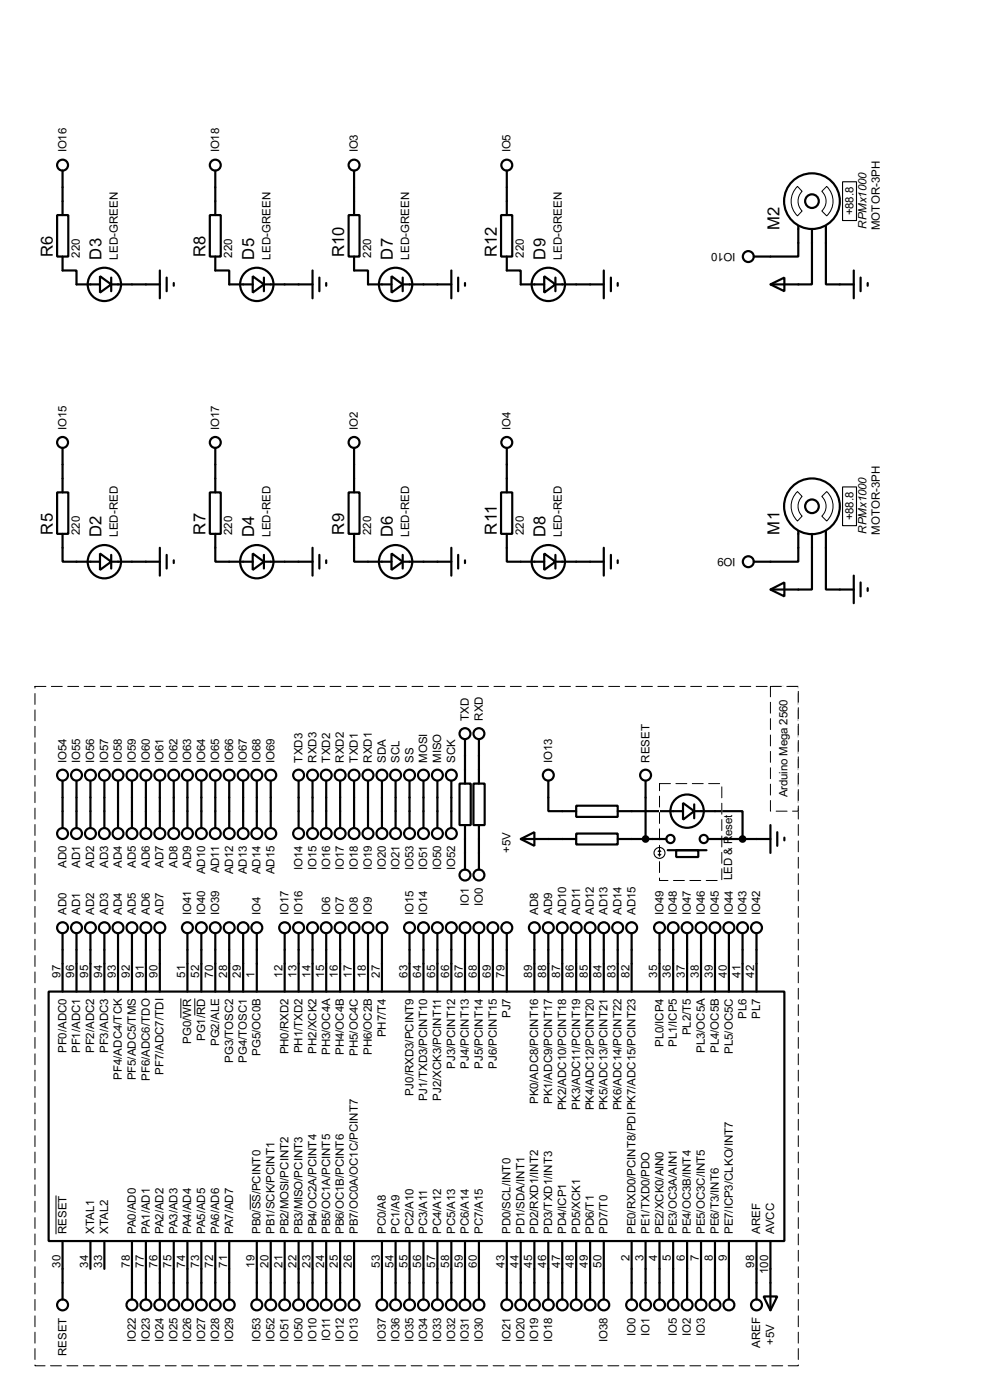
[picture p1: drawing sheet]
<svg xmlns="http://www.w3.org/2000/svg" width="180mm" height="256mm" viewBox="0 0 180 256" stroke-linecap="round" stroke-linejoin="round" font-family="sans-serif">
<g fill="none" stroke="#000" stroke-width=".4">
<path d="M10.5 39.4h2v7.6h-2zM11.5 31.3v8.1M38.4 39.4h2v7.6h-2zM39.4 31.3v8.1M63.8 39.4h2v7.6h-2zM64.8 31.3v8.1M91.7 39.4h2.1v7.6h-2.1zM92.8 31.3v8.1M11.5 47v2.6h2.5v2.5h4.3M18.3 50.6l2.1 1.5-2.1 1.5zM20.4 52.1h8.9M20.4 50.9v2.5"/>
<path d="M29.3 49.6v5.1M30.5 50.9v2.5M31.8 51.9v.5M39.4 47v2.6h2.6v2.5h4.3M46.3 50.6l2 1.5-2 1.5zM48.3 52.1h8.9M48.3 50.9v2.5M57.2 49.6v5.1M58.5 50.9v2.5M59.7 51.9v.5M64.8 47v2.6h2.6v2.5h4.3M71.7 50.6l2 1.5-2 1.5z"/>
<path d="M73.7 52.1h8.9M73.7 50.9v2.5M82.6 49.6v5.1M83.9 50.9v2.5M85.1 51.9v.5M92.8 47v2.6h2.5v2.5h4.3M99.6 50.6l2.1 1.5-2.1 1.5zM101.7 52.1h8.8M101.7 50.9v2.5M110.5 49.6v5.1M111.8 50.9v2.5M113.1 51.9v.5"/>
<path d="M141 52.1l2.6-1.2v2.5zM146.1 41.5v5.5h-8.1M148.6 42v10.1h-7.6M151.2 41.5v10.6h5.1M156.3 49.6v5.1M157.5 50.9v2.5M158.8 51.9v.5M10.5 90.2h2v7.6h-2zM11.5 97.8v5.1h6.8M11.5 82.1v8.1M38.4 90.2h2v7.6h-2zM39.4 97.8v5.1h6.9"/>
<path d="M39.4 82.1v8.1M63.8 90.2h2v7.6h-2zM64.8 97.8v5.1h6.9M64.8 82.1v8.1M91.7 90.2h2.1v7.6h-2.1zM92.8 97.8v5.1h6.8M92.8 82.1v8.1M146.1 97.3v5.6h-8.1M148.6 97.8v10.2h-7.6M151.2 97.3v10.7h5.1M18.3 101.4l2.1 1.5-2.1 1.5zM20.4 102.9h8.9"/>
<path d="M20.4 101.7v2.5M29.3 100.4v5.1M30.5 101.7v2.5M31.8 102.7v.5M46.3 101.4l2 1.5-2 1.5zM48.3 102.9h8.9M48.3 101.7v2.5M57.2 100.4v5.1M58.5 101.7v2.5M59.7 102.7v.5M71.7 101.4l2 1.5-2 1.5zM73.7 102.9h8.9"/>
<path d="M73.7 101.7v2.5M82.6 100.4v5.1M83.9 101.7v2.5M85.1 102.7v.5M99.6 101.4l2.1 1.5-2.1 1.5zM101.7 102.9h8.8M101.7 101.7v2.5M110.5 100.4v5.1M111.8 101.7v2.5M113.1 102.7v.5M141 108l2.6-1.3v2.6zM156.3 105.5v5"/>
<path d="M157.5 106.7v2.6M158.8 107.8v.5M85.1 135.4v8.2M87.7 135.4v8.2M11.5 143.1v8.6M14 143.1v8.6M16.6 143.1v8.6M19.1 143.1v8.6M21.6 143.1v8.6M24.2 143.1v8.6M26.7 143.1v8.6M29.3 143.1v8.6"/>
<path d="M31.8 143.1v8.6M34.3 143.1v8.6M36.9 143.1v8.6M39.4 143.1v8.6M42 143.1v8.6M44.5 143.1v8.6M47 143.1v8.6M49.6 143.1v8.6M54.7 143.1v8.6M57.2 143.1v8.6M59.7 143.1v8.6M62.3 143.1v8.6"/>
<path d="M64.8 143.1v8.6M67.4 143.1v8.6M69.9 143.1v8.6M72.4 143.1v8.6M75 143.1v8.6M77.5 143.1v8.6M80.1 143.1v8.6M82.6 143.1v8.6M84.1 143.6h2.1v7.6h-2.1zM85.1 151.2v8.1M86.7 143.6h2v7.6h-2zM87.7 151.2v8.1"/>
<path d="M95.3 153.7l2.5-1.2v2.5zM95.3 153.7h10.2M100.4 143.1v5.5h5.1M105.5 152.7h7.6v2h-7.6zM105.5 147.6h7.6v2.1h-7.6zM113.1 153.7h8.9M113.1 148.6h11.9M118.2 143.1v10.6M122.2 155.8h7.1M123.8 155.8h4v1.2h-4zM125 147.1l2.1 1.5-2.1 1.6zM127.1 148.6h8.8v5.1"/>
<path d="M127.1 147.4v2.5M129.6 153.7h11.4M141 151.2v5.1M142.3 152.5v2.5M143.6 153.5v.5M11.5 171v10.7M14 171v10.7M16.6 171v10.7M19.1 171v10.7M21.6 171v10.7M24.2 171v10.7M26.7 171v10.7"/>
<path d="M29.3 171v10.7M34.3 171v10.7M36.9 171v10.7M39.4 171v10.7M42 171v10.7M44.5 171v10.7M47 171v10.7M52.1 171v10.7M54.7 171v10.7M57.2 171v10.7M59.7 171v10.7M62.3 171v10.7"/>
<path d="M64.8 171v10.7M67.4 171v10.7M69.9 171v10.7M75 171v10.7M77.5 171v10.7M80.1 171v10.7M82.6 171v10.7M85.1 171v10.7M87.7 171v10.7M90.2 171v10.7M92.8 171v10.7M97.8 171v10.7"/>
<path d="M100.4 171v10.7M102.9 171v10.7M105.5 171v10.7M108 171v10.7M110.5 171v10.7M113.1 171v10.7M115.6 171v10.7M120.7 171v10.7M123.2 171v10.7M125.8 171v10.7M128.3 171v10.7M130.9 171v10.7"/>
<path d="M133.4 171v10.7M135.9 171v10.7M138.5 171v10.7M8.9 181.7h134.7v45.7h-134.7zM11.5 227.4v10.7M16.6 227.4v5.1M19.1 227.4v5.1M24.2 227.4v10.7M26.7 227.4v10.7M29.3 227.4v10.7M31.8 227.4v10.7M34.3 227.4v10.7"/>
<path d="M36.9 227.4v10.7M39.4 227.4v10.7M42 227.4v10.7M47 227.4v10.7M49.6 227.4v10.7M52.1 227.4v10.7M54.7 227.4v10.7M57.2 227.4v10.7M59.7 227.4v10.7M62.3 227.4v10.7M64.8 227.4v10.7M69.9 227.4v10.7"/>
<path d="M72.4 227.4v10.7M75 227.4v10.7M77.5 227.4v10.7M80.1 227.4v10.7M82.6 227.4v10.7M85.1 227.4v10.7M87.7 227.4v10.7M92.8 227.4v10.7M95.3 227.4v10.7M97.8 227.4v10.7M100.4 227.4v10.7M102.9 227.4v10.7"/>
<path d="M105.5 227.4v10.7M108 227.4v10.7M110.5 227.4v10.7M115.6 227.4v10.7M118.2 227.4v10.7M120.7 227.4v10.7M123.2 227.4v10.7M125.8 227.4v10.7M128.3 227.4v10.7M130.9 227.4v10.7M133.4 227.4v10.7M138.5 227.4v10.7"/>
<path d="M139.8 237.5h2.5l-1.3 2.6zM141 227.4v12.7"/>
<circle cx="11.4" cy="30.3" r="1"/>
<circle cx="39.4" cy="30.3" r="1"/>
<circle cx="64.8" cy="30.3" r="1"/>
<circle cx="92.7" cy="30.3" r="1"/>
<circle cx="148.6" cy="36.9" r="5.1"/>
<circle cx="148.6" cy="36.9" r="1.25"/>
<circle cx="19.1" cy="52.1" r="3.1"/>
<circle cx="47" cy="52.1" r="3.1"/>
<circle cx="72.4" cy="52.1" r="3.1"/>
<circle cx="100.3" cy="52.1" r="3.1"/>
<circle cx="136.9" cy="47" r="1"/>
<circle cx="11.4" cy="81.1" r="1"/>
<circle cx="39.4" cy="81.1" r="1"/>
<circle cx="64.8" cy="81.1" r="1"/>
<circle cx="92.7" cy="81.1" r="1"/>
<circle cx="148.6" cy="92.8" r="5.1"/>
<circle cx="148.6" cy="92.8" r="1.25"/>
<circle cx="19.1" cy="102.9" r="3.1"/>
<circle cx="47" cy="102.9" r="3.1"/>
<circle cx="72.4" cy="102.9" r="3.1"/>
<circle cx="100.3" cy="102.9" r="3.1"/>
<circle cx="136.9" cy="102.9" r="1"/>
<circle cx="85.1" cy="134.4" r="1"/>
<circle cx="87.6" cy="134.4" r="1"/>
<circle cx="11.4" cy="142" r="1"/>
<circle cx="11.4" cy="152.7" r="1"/>
<circle cx="14" cy="142" r="1"/>
<circle cx="14" cy="152.7" r="1"/>
<circle cx="16.5" cy="142" r="1"/>
<circle cx="16.5" cy="152.7" r="1"/>
<circle cx="19.1" cy="142" r="1"/>
<circle cx="19.1" cy="152.7" r="1"/>
<circle cx="21.6" cy="142" r="1"/>
<circle cx="21.6" cy="152.7" r="1"/>
<circle cx="24.1" cy="142" r="1"/>
<circle cx="24.1" cy="152.7" r="1"/>
<circle cx="26.7" cy="142" r="1"/>
<circle cx="26.7" cy="152.7" r="1"/>
<circle cx="29.2" cy="142" r="1"/>
<circle cx="29.2" cy="152.7" r="1"/>
<circle cx="31.8" cy="142" r="1"/>
<circle cx="31.8" cy="152.7" r="1"/>
<circle cx="34.3" cy="142" r="1"/>
<circle cx="34.3" cy="152.7" r="1"/>
<circle cx="36.8" cy="142" r="1"/>
<circle cx="36.8" cy="152.7" r="1"/>
<circle cx="39.4" cy="142" r="1"/>
<circle cx="39.4" cy="152.7" r="1"/>
<circle cx="41.9" cy="142" r="1"/>
<circle cx="41.9" cy="152.7" r="1"/>
<circle cx="44.5" cy="142" r="1"/>
<circle cx="44.5" cy="152.7" r="1"/>
<circle cx="47" cy="152.7" r="1"/>
<circle cx="47" cy="142" r="1"/>
<circle cx="49.5" cy="142" r="1"/>
<circle cx="49.5" cy="152.7" r="1"/>
<circle cx="54.6" cy="142" r="1"/>
<circle cx="54.6" cy="152.7" r="1"/>
<circle cx="57.2" cy="142" r="1"/>
<circle cx="57.2" cy="152.7" r="1"/>
<circle cx="59.7" cy="142" r="1"/>
<circle cx="59.7" cy="152.7" r="1"/>
<circle cx="62.2" cy="142" r="1"/>
<circle cx="62.2" cy="152.7" r="1"/>
<circle cx="64.8" cy="142" r="1"/>
<circle cx="64.8" cy="152.7" r="1"/>
<circle cx="67.3" cy="142" r="1"/>
<circle cx="67.3" cy="152.7" r="1"/>
<circle cx="69.9" cy="142" r="1"/>
<circle cx="69.9" cy="152.7" r="1"/>
<circle cx="72.4" cy="152.7" r="1"/>
<circle cx="72.4" cy="142" r="1"/>
<circle cx="74.9" cy="142" r="1"/>
<circle cx="74.9" cy="152.7" r="1"/>
<circle cx="77.5" cy="142" r="1"/>
<circle cx="77.5" cy="152.7" r="1"/>
<circle cx="80" cy="142" r="1"/>
<circle cx="80" cy="152.7" r="1"/>
<circle cx="82.6" cy="142" r="1"/>
<circle cx="82.6" cy="152.7" r="1"/>
<circle cx="100.3" cy="142" r="1"/>
<circle cx="118.1" cy="142" r="1"/>
<circle cx="122.7" cy="153.7" r=".75"/>
<circle cx="125.7" cy="148.6" r="3.1"/>
<circle cx="128.8" cy="153.7" r=".75"/>
<circle cx="11.4" cy="170" r="1"/>
<circle cx="14" cy="170" r="1"/>
<circle cx="16.5" cy="170" r="1"/>
<circle cx="19.1" cy="170" r="1"/>
<circle cx="21.6" cy="170" r="1"/>
<circle cx="24.1" cy="170" r="1"/>
<circle cx="26.7" cy="170" r="1"/>
<circle cx="29.2" cy="170" r="1"/>
<circle cx="34.3" cy="170" r="1"/>
<circle cx="36.8" cy="170" r="1"/>
<circle cx="39.4" cy="170" r="1"/>
<circle cx="41.9" cy="170" r="1"/>
<circle cx="44.5" cy="170" r="1"/>
<circle cx="47" cy="170" r="1"/>
<circle cx="52.1" cy="170" r="1"/>
<circle cx="54.6" cy="170" r="1"/>
<circle cx="57.2" cy="170" r="1"/>
<circle cx="59.7" cy="170" r="1"/>
<circle cx="62.2" cy="170" r="1"/>
<circle cx="64.8" cy="170" r="1"/>
<circle cx="67.3" cy="170" r="1"/>
<circle cx="69.9" cy="170" r="1"/>
<circle cx="74.9" cy="170" r="1"/>
<circle cx="77.5" cy="170" r="1"/>
<circle cx="80" cy="170" r="1"/>
<circle cx="82.6" cy="170" r="1"/>
<circle cx="85.1" cy="160.3" r="1"/>
<circle cx="85.1" cy="170" r="1"/>
<circle cx="87.6" cy="170" r="1"/>
<circle cx="87.6" cy="160.3" r="1"/>
<circle cx="90.2" cy="170" r="1"/>
<circle cx="92.7" cy="170" r="1"/>
<circle cx="97.8" cy="170" r="1"/>
<circle cx="100.3" cy="170" r="1"/>
<circle cx="102.9" cy="170" r="1"/>
<circle cx="105.4" cy="170" r="1"/>
<circle cx="108" cy="170" r="1"/>
<circle cx="110.5" cy="170" r="1"/>
<circle cx="113" cy="170" r="1"/>
<circle cx="115.6" cy="170" r="1"/>
<circle cx="120.7" cy="170" r="1"/>
<circle cx="123.2" cy="170" r="1"/>
<circle cx="125.7" cy="170" r="1"/>
<circle cx="128.3" cy="170" r="1"/>
<circle cx="130.8" cy="170" r="1"/>
<circle cx="133.4" cy="170" r="1"/>
<circle cx="135.9" cy="170" r="1"/>
<circle cx="138.4" cy="170" r="1"/>
<circle cx="11.4" cy="239.1" r="1"/>
<circle cx="24.1" cy="239.1" r="1"/>
<circle cx="26.7" cy="239.1" r="1"/>
<circle cx="29.2" cy="239.1" r="1"/>
<circle cx="31.8" cy="239.1" r="1"/>
<circle cx="34.3" cy="239.1" r="1"/>
<circle cx="36.8" cy="239.1" r="1"/>
<circle cx="39.4" cy="239.1" r="1"/>
<circle cx="41.9" cy="239.1" r="1"/>
<circle cx="47" cy="239.1" r="1"/>
<circle cx="49.5" cy="239.1" r="1"/>
<circle cx="52.1" cy="239.1" r="1"/>
<circle cx="54.6" cy="239.1" r="1"/>
<circle cx="57.2" cy="239.1" r="1"/>
<circle cx="59.7" cy="239.1" r="1"/>
<circle cx="62.2" cy="239.1" r="1"/>
<circle cx="64.8" cy="239.1" r="1"/>
<circle cx="69.9" cy="239.1" r="1"/>
<circle cx="72.4" cy="239.1" r="1"/>
<circle cx="74.9" cy="239.1" r="1"/>
<circle cx="77.5" cy="239.1" r="1"/>
<circle cx="80" cy="239.1" r="1"/>
<circle cx="82.6" cy="239.1" r="1"/>
<circle cx="85.1" cy="239.1" r="1"/>
<circle cx="87.6" cy="239.1" r="1"/>
<circle cx="92.7" cy="239.1" r="1"/>
<circle cx="95.3" cy="239.1" r="1"/>
<circle cx="97.8" cy="239.1" r="1"/>
<circle cx="100.3" cy="239.1" r="1"/>
<circle cx="102.9" cy="239.1" r="1"/>
<circle cx="105.4" cy="239.1" r="1"/>
<circle cx="108" cy="239.1" r="1"/>
<circle cx="110.5" cy="239.1" r="1"/>
<circle cx="115.6" cy="239.1" r="1"/>
<circle cx="118.1" cy="239.1" r="1"/>
<circle cx="120.7" cy="239.1" r="1"/>
<circle cx="123.2" cy="239.1" r="1"/>
<circle cx="125.7" cy="239.1" r="1"/>
<circle cx="128.3" cy="239.1" r="1"/>
<circle cx="130.8" cy="239.1" r="1"/>
<circle cx="133.4" cy="239.1" r="1"/>
<circle cx="138.4" cy="239.1" r="1"/>
</g>
<path d="M6.4 125.8h139.7v124.4h-139.7zM141 125.8h5.1v22.8h-5.1zM120.7 143.6h11.4v17.7h-11.4z" fill="none" stroke="#fff" stroke-width=".18"/>
<path d="M6.4 125.8h139.7v124.4h-139.7zM141 125.8h5.1v22.8h-5.1zM120.7 143.6h11.4v17.7h-11.4z" fill="none" stroke="#000" stroke-width=".18" stroke-dasharray="2 1"/>
<path d="M146 34.2l.8 .9a2.54 2.54 0 0 0 0 3.6l-.8 .9a3.7 3.7 0 0 1 0-5.4zM151.3 34.2a3.7 3.7 0 0 1 0 5.4l-.9-.9a2.45 2.45 0 0 0 0-3.6zM146 90.1l.8 .9a2.54 2.54 0 0 0 0 3.6l-.8 .9a3.7 3.7 0 0 1 0-5.4zM151.3 90.1a3.7 3.7 0 0 1 0 5.4l-.9-.9a2.45 2.45 0 0 0 0-3.6zM33.1 182.9v3.6M35.7 182.9v3.1M10.2 219v7.1M45.8 218.8v2.8" fill="none" stroke="#000" stroke-width=".18"/>
<g fill="none" stroke="#000" stroke-width=".2">
<path d="M154.2 33.3h2.6v7.1h-2.6zM154.2 89.2h2.6v7.1h-2.6zM120.5 156.5l.2 .3M120.7 155.8v1M120.7 155.8l.3 .2M120.7 155.8l-.2 .2M121 156.5l-.3 .3"/>
<circle cx="120.7" cy="156.3" r="1"/>
</g>
<g fill="#000" stroke="#000" stroke-width=".4">
<circle cx="118.1" cy="153.7" r=".5"/>
<circle cx="135.9" cy="153.7" r=".5"/>
</g>
<g font-size="3.4">
<text x="9.7" y="47.1" transform="rotate(-90 9.7 47.1)">R6</text>
<text x="18.6" y="47.5" transform="rotate(-90 18.6 47.5)">D3</text>
<text x="37.6" y="47.1" transform="rotate(-90 37.6 47.1)">R8</text>
<text x="46.5" y="47.5" transform="rotate(-90 46.5 47.5)">D5</text>
<text x="63" y="47.1" transform="rotate(-90 63 47.1)">R10</text>
<text x="71.9" y="47.5" transform="rotate(-90 71.9 47.5)">D7</text>
<text x="90.9" y="47.1" transform="rotate(-90 90.9 47.1)">R12</text>
<text x="99.8" y="47.5" transform="rotate(-90 99.8 47.5)">D9</text>
<text x="142.7" y="42.1" transform="rotate(-90 142.7 42.1)">M2</text>
<text x="9.6" y="97.9" transform="rotate(-90 9.6 97.9)">R5</text>
<text x="18.6" y="98.3" transform="rotate(-90 18.6 98.3)">D2</text>
<text x="37.6" y="97.9" transform="rotate(-90 37.6 97.9)">R7</text>
<text x="46.5" y="98.3" transform="rotate(-90 46.5 98.3)">D4</text>
<text x="63" y="97.9" transform="rotate(-90 63 97.9)">R9</text>
<text x="71.9" y="98.3" transform="rotate(-90 71.9 98.3)">D6</text>
<text x="90.9" y="97.9" transform="rotate(-90 90.9 97.9)">R11</text>
<text x="99.8" y="98.3" transform="rotate(-90 99.8 98.3)">D8</text>
<text x="142.7" y="97.9" transform="rotate(-90 142.7 97.9)">M1</text>
</g>
<g font-size="2.4">
<text x="12.1" y="27.9" transform="rotate(-90 12.1 27.9)">IO16</text>
<text x="40.1" y="27.9" transform="rotate(-90 40.1 27.9)">IO18</text>
<text x="65.5" y="27.9" transform="rotate(-90 65.5 27.9)">IO3</text>
<text x="93.5" y="27.9" transform="rotate(-90 93.5 27.9)">IO5</text>
<text x="156.2" y="39.5" transform="rotate(-90 156.2 39.5)">+88.8</text>
<text x="158.6" y="41.9" transform="rotate(-90 158.6 41.9)">RPMx1000</text>
<text x="14.6" y="47.2" transform="rotate(-90 14.6 47.2)">220</text>
<text x="21.6" y="47.6" transform="rotate(-90 21.6 47.6)">LED-GREEN</text>
<text x="42.5" y="47.2" transform="rotate(-90 42.5 47.2)">220</text>
<text x="49.5" y="47.6" transform="rotate(-90 49.5 47.6)">LED-GREEN</text>
<text x="67.9" y="47.2" transform="rotate(-90 67.9 47.2)">220</text>
<text x="74.9" y="47.6" transform="rotate(-90 74.9 47.6)">LED-GREEN</text>
<text x="95.9" y="47.2" transform="rotate(-90 95.9 47.2)">220</text>
<text x="102.8" y="47.6" transform="rotate(-90 102.8 47.6)">LED-GREEN</text>
<text x="134.6" y="46.3" transform="rotate(-180 134.6 46.3)">IO10</text>
<text x="161" y="42.1" transform="rotate(-90 161 42.1)">MOTOR-3PH</text>
<text x="12.2" y="78.7" transform="rotate(-90 12.2 78.7)">IO15</text>
<text x="40.1" y="78.7" transform="rotate(-90 40.1 78.7)">IO17</text>
<text x="65.5" y="78.7" transform="rotate(-90 65.5 78.7)">IO2</text>
<text x="93.5" y="78.7" transform="rotate(-90 93.5 78.7)">IO4</text>
<text x="156.2" y="95.4" transform="rotate(-90 156.2 95.4)">+88.8</text>
<text x="14.6" y="98" transform="rotate(-90 14.6 98)">220</text>
<text x="21.5" y="98.4" transform="rotate(-90 21.5 98.4)">LED-RED</text>
<text x="42.5" y="98" transform="rotate(-90 42.5 98)">220</text>
<text x="49.5" y="98.4" transform="rotate(-90 49.5 98.4)">LED-RED</text>
<text x="67.9" y="98" transform="rotate(-90 67.9 98)">220</text>
<text x="74.9" y="98.4" transform="rotate(-90 74.9 98.4)">LED-RED</text>
<text x="95.9" y="98" transform="rotate(-90 95.9 98)">220</text>
<text x="102.8" y="98.4" transform="rotate(-90 102.8 98.4)">LED-RED</text>
<text x="158.6" y="97.8" transform="rotate(-90 158.6 97.8)">RPMx1000</text>
<text x="161" y="98" transform="rotate(-90 161 98)">MOTOR-3PH</text>
<text x="134.6" y="102.2" transform="rotate(-180 134.6 102.2)">IO9</text>
<text x="85.8" y="132.1" transform="rotate(-90 85.8 132.1)">TXD</text>
<text x="88.4" y="132.1" transform="rotate(-90 88.4 132.1)">RXD</text>
<text x="12.2" y="139.7" transform="rotate(-90 12.2 139.7)">IO54</text>
<text x="14.7" y="139.7" transform="rotate(-90 14.7 139.7)">IO55</text>
<text x="17.3" y="139.7" transform="rotate(-90 17.3 139.7)">IO56</text>
<text x="19.8" y="139.7" transform="rotate(-90 19.8 139.7)">IO57</text>
<text x="22.3" y="139.7" transform="rotate(-90 22.3 139.7)">IO58</text>
<text x="24.9" y="139.7" transform="rotate(-90 24.9 139.7)">IO59</text>
<text x="27.4" y="139.7" transform="rotate(-90 27.4 139.7)">IO60</text>
<text x="30" y="139.7" transform="rotate(-90 30 139.7)">IO61</text>
<text x="32.5" y="139.7" transform="rotate(-90 32.5 139.7)">IO62</text>
<text x="35" y="139.7" transform="rotate(-90 35 139.7)">IO63</text>
<text x="37.6" y="139.7" transform="rotate(-90 37.6 139.7)">IO64</text>
<text x="40.1" y="139.7" transform="rotate(-90 40.1 139.7)">IO65</text>
<text x="42.7" y="139.7" transform="rotate(-90 42.7 139.7)">IO66</text>
<text x="45.2" y="139.7" transform="rotate(-90 45.2 139.7)">IO67</text>
<text x="47.7" y="139.7" transform="rotate(-90 47.7 139.7)">IO68</text>
<text x="50.3" y="139.7" transform="rotate(-90 50.3 139.7)">IO69</text>
<text x="55.4" y="139.7" transform="rotate(-90 55.4 139.7)">TXD3</text>
<text x="57.9" y="139.7" transform="rotate(-90 57.9 139.7)">RXD3</text>
<text x="60.4" y="139.7" transform="rotate(-90 60.4 139.7)">TXD2</text>
<text x="63" y="139.7" transform="rotate(-90 63 139.7)">RXD2</text>
<text x="65.5" y="139.7" transform="rotate(-90 65.5 139.7)">TXD1</text>
<text x="68.1" y="139.7" transform="rotate(-90 68.1 139.7)">RXD1</text>
<text x="70.6" y="139.7" transform="rotate(-90 70.6 139.7)">SDA</text>
<text x="73.1" y="139.7" transform="rotate(-90 73.1 139.7)">SCL</text>
<text x="75.7" y="139.7" transform="rotate(-90 75.7 139.7)">SS</text>
<text x="78.2" y="139.7" transform="rotate(-90 78.2 139.7)">MOSI</text>
<text x="80.8" y="139.7" transform="rotate(-90 80.8 139.7)">MISO</text>
<text x="83.3" y="139.7" transform="rotate(-90 83.3 139.7)">SCK</text>
<text x="101.1" y="139.7" transform="rotate(-90 101.1 139.7)">IO13</text>
<text x="118.9" y="139.7" transform="rotate(-90 118.9 139.7)">RESET</text>
<text x="144.2" y="146.1" transform="rotate(-90 144.2 146.1)">Arduino Mega 2560</text>
<text x="134" y="153.2" transform="rotate(-90 134 153.2)">eset</text>
<text x="12.2" y="159" transform="rotate(-90 12.2 159)">AD0</text>
<text x="14.7" y="159" transform="rotate(-90 14.7 159)">AD1</text>
<text x="17.2" y="159" transform="rotate(-90 17.2 159)">AD2</text>
<text x="19.8" y="159" transform="rotate(-90 19.8 159)">AD3</text>
<text x="22.3" y="159" transform="rotate(-90 22.3 159)">AD4</text>
<text x="24.9" y="159" transform="rotate(-90 24.9 159)">AD5</text>
<text x="27.4" y="159" transform="rotate(-90 27.4 159)">AD6</text>
<text x="30" y="159" transform="rotate(-90 30 159)">AD7</text>
<text x="32.5" y="159" transform="rotate(-90 32.5 159)">AD8</text>
<text x="35" y="159" transform="rotate(-90 35 159)">AD9</text>
<text x="37.6" y="160.2" transform="rotate(-90 37.6 160.2)">AD10</text>
<text x="40.1" y="160" transform="rotate(-90 40.1 160)">AD11</text>
<text x="42.7" y="160.2" transform="rotate(-90 42.7 160.2)">AD12</text>
<text x="45.2" y="160.2" transform="rotate(-90 45.2 160.2)">AD13</text>
<text x="47.7" y="160.2" transform="rotate(-90 47.7 160.2)">AD14</text>
<text x="50.3" y="160.2" transform="rotate(-90 50.3 160.2)">AD15</text>
<text x="55.4" y="159.4" transform="rotate(-90 55.4 159.4)">IO14</text>
<text x="57.9" y="159.4" transform="rotate(-90 57.9 159.4)">IO15</text>
<text x="60.4" y="159.4" transform="rotate(-90 60.4 159.4)">IO16</text>
<text x="63" y="159.4" transform="rotate(-90 63 159.4)">IO17</text>
<text x="65.5" y="159.4" transform="rotate(-90 65.5 159.4)">IO18</text>
<text x="68.1" y="159.4" transform="rotate(-90 68.1 159.4)">IO19</text>
<text x="70.6" y="159.4" transform="rotate(-90 70.6 159.4)">IO20</text>
<text x="73.1" y="159.4" transform="rotate(-90 73.1 159.4)">IO21</text>
<text x="75.7" y="159.4" transform="rotate(-90 75.7 159.4)">IO53</text>
<text x="78.2" y="159.4" transform="rotate(-90 78.2 159.4)">IO51</text>
<text x="80.8" y="159.4" transform="rotate(-90 80.8 159.4)">IO50</text>
<text x="83.3" y="159.4" transform="rotate(-90 83.3 159.4)">IO52</text>
<text x="93.5" y="156.3" transform="rotate(-90 93.5 156.3)">+5V</text>
<text x="134" y="161.3" transform="rotate(-90 134 161.3)">LED &amp; R</text>
<text x="12.2" y="167.6" transform="rotate(-90 12.2 167.6)">AD0</text>
<text x="14.7" y="167.6" transform="rotate(-90 14.7 167.6)">AD1</text>
<text x="17.3" y="167.6" transform="rotate(-90 17.3 167.6)">AD2</text>
<text x="19.8" y="167.6" transform="rotate(-90 19.8 167.6)">AD3</text>
<text x="22.3" y="167.6" transform="rotate(-90 22.3 167.6)">AD4</text>
<text x="24.9" y="167.6" transform="rotate(-90 24.9 167.6)">AD5</text>
<text x="27.4" y="167.6" transform="rotate(-90 27.4 167.6)">AD6</text>
<text x="30" y="167.6" transform="rotate(-90 30 167.6)">AD7</text>
<text x="35" y="167.6" transform="rotate(-90 35 167.6)">IO41</text>
<text x="37.6" y="167.6" transform="rotate(-90 37.6 167.6)">IO40</text>
<text x="40.1" y="167.6" transform="rotate(-90 40.1 167.6)">IO39</text>
<text x="47.7" y="167.6" transform="rotate(-90 47.7 167.6)">IO4</text>
<text x="52.8" y="167.6" transform="rotate(-90 52.8 167.6)">IO17</text>
<text x="55.4" y="167.6" transform="rotate(-90 55.4 167.6)">IO16</text>
<text x="60.4" y="167.6" transform="rotate(-90 60.4 167.6)">IO6</text>
<text x="63" y="167.6" transform="rotate(-90 63 167.6)">IO7</text>
<text x="65.5" y="167.6" transform="rotate(-90 65.5 167.6)">IO8</text>
<text x="68.1" y="167.6" transform="rotate(-90 68.1 167.6)">IO9</text>
<text x="75.7" y="167.6" transform="rotate(-90 75.7 167.6)">IO15</text>
<text x="78.2" y="167.6" transform="rotate(-90 78.2 167.6)">IO14</text>
<text x="85.8" y="165.9" transform="rotate(-90 85.8 165.9)">IO1</text>
<text x="88.4" y="165.9" transform="rotate(-90 88.4 165.9)">IO0</text>
<text x="98.5" y="167.6" transform="rotate(-90 98.5 167.6)">AD8</text>
<text x="101.1" y="167.6" transform="rotate(-90 101.1 167.6)">AD9</text>
<text x="103.6" y="167.6" transform="rotate(-90 103.6 167.6)">AD10</text>
<text x="106.2" y="167.6" transform="rotate(-90 106.2 167.6)">AD11</text>
<text x="108.7" y="167.6" transform="rotate(-90 108.7 167.6)">AD12</text>
<text x="111.2" y="167.6" transform="rotate(-90 111.2 167.6)">AD13</text>
<text x="113.8" y="167.6" transform="rotate(-90 113.8 167.6)">AD14</text>
<text x="116.3" y="167.6" transform="rotate(-90 116.3 167.6)">AD15</text>
<text x="121.4" y="167.6" transform="rotate(-90 121.4 167.6)">IO49</text>
<text x="123.9" y="167.6" transform="rotate(-90 123.9 167.6)">IO48</text>
<text x="126.5" y="167.6" transform="rotate(-90 126.5 167.6)">IO47</text>
<text x="129" y="167.6" transform="rotate(-90 129 167.6)">IO46</text>
<text x="131.6" y="167.6" transform="rotate(-90 131.6 167.6)">IO45</text>
<text x="134.1" y="167.6" transform="rotate(-90 134.1 167.6)">IO44</text>
<text x="136.6" y="167.6" transform="rotate(-90 136.6 167.6)">IO43</text>
<text x="139.2" y="167.6" transform="rotate(-90 139.2 167.6)">IO42</text>
<text x="11.1" y="179.1" transform="rotate(-90 11.1 179.1)">97</text>
<text x="13.6" y="179.1" transform="rotate(-90 13.6 179.1)">96</text>
<text x="16.1" y="179.1" transform="rotate(-90 16.1 179.1)">95</text>
<text x="18.7" y="179.1" transform="rotate(-90 18.7 179.1)">94</text>
<text x="21.2" y="179.1" transform="rotate(-90 21.2 179.1)">93</text>
<text x="23.8" y="179.1" transform="rotate(-90 23.8 179.1)">92</text>
<text x="26.3" y="179.1" transform="rotate(-90 26.3 179.1)">91</text>
<text x="28.9" y="179.1" transform="rotate(-90 28.9 179.1)">90</text>
<text x="33.9" y="179.1" transform="rotate(-90 33.9 179.1)">51</text>
<text x="36.5" y="179.1" transform="rotate(-90 36.5 179.1)">52</text>
<text x="39" y="179.1" transform="rotate(-90 39 179.1)">70</text>
<text x="41.6" y="179.1" transform="rotate(-90 41.6 179.1)">28</text>
<text x="44.1" y="179.1" transform="rotate(-90 44.1 179.1)">29</text>
<text x="46.6" y="179.1" transform="rotate(-90 46.6 179.1)">1</text>
<text x="51.7" y="179.1" transform="rotate(-90 51.7 179.1)">12</text>
<text x="54.3" y="179.1" transform="rotate(-90 54.3 179.1)">13</text>
<text x="56.8" y="179.1" transform="rotate(-90 56.8 179.1)">14</text>
<text x="59.3" y="179.1" transform="rotate(-90 59.3 179.1)">15</text>
<text x="61.9" y="179.1" transform="rotate(-90 61.9 179.1)">16</text>
<text x="64.4" y="179.1" transform="rotate(-90 64.4 179.1)">17</text>
<text x="67" y="179.1" transform="rotate(-90 67 179.1)">18</text>
<text x="69.5" y="179.1" transform="rotate(-90 69.5 179.1)">27</text>
<text x="74.6" y="179.1" transform="rotate(-90 74.6 179.1)">63</text>
<text x="77.1" y="179.1" transform="rotate(-90 77.1 179.1)">64</text>
<text x="79.7" y="179.1" transform="rotate(-90 79.7 179.1)">65</text>
<text x="82.2" y="179.1" transform="rotate(-90 82.2 179.1)">66</text>
<text x="84.7" y="179.1" transform="rotate(-90 84.7 179.1)">67</text>
<text x="87.3" y="179.1" transform="rotate(-90 87.3 179.1)">68</text>
<text x="89.8" y="179.1" transform="rotate(-90 89.8 179.1)">69</text>
<text x="92.4" y="179.1" transform="rotate(-90 92.4 179.1)">79</text>
<text x="97.4" y="179.1" transform="rotate(-90 97.4 179.1)">89</text>
<text x="100" y="179.1" transform="rotate(-90 100 179.1)">88</text>
<text x="102.5" y="179.1" transform="rotate(-90 102.5 179.1)">87</text>
<text x="105.1" y="179.1" transform="rotate(-90 105.1 179.1)">86</text>
<text x="107.6" y="179.1" transform="rotate(-90 107.6 179.1)">85</text>
<text x="110.1" y="179.1" transform="rotate(-90 110.1 179.1)">84</text>
<text x="112.7" y="179.1" transform="rotate(-90 112.7 179.1)">83</text>
<text x="115.2" y="179.1" transform="rotate(-90 115.2 179.1)">82</text>
<text x="120.3" y="179.1" transform="rotate(-90 120.3 179.1)">35</text>
<text x="122.8" y="179.1" transform="rotate(-90 122.8 179.1)">36</text>
<text x="125.4" y="179.1" transform="rotate(-90 125.4 179.1)">37</text>
<text x="127.9" y="179.1" transform="rotate(-90 127.9 179.1)">38</text>
<text x="130.5" y="179.1" transform="rotate(-90 130.5 179.1)">39</text>
<text x="133" y="179.1" transform="rotate(-90 133 179.1)">40</text>
<text x="135.5" y="179.1" transform="rotate(-90 135.5 179.1)">41</text>
<text x="138.1" y="179.1" transform="rotate(-90 138.1 179.1)">42</text>
<text x="35" y="191.2" transform="rotate(-90 35 191.2)">PG0/WR</text>
<text x="37.6" y="190.7" transform="rotate(-90 37.6 190.7)">PG1/RD</text>
<text x="40.1" y="191.6" transform="rotate(-90 40.1 191.6)">PG2/ALE</text>
<text x="70.6" y="190" transform="rotate(-90 70.6 190)">PH7/T4</text>
<text x="93.5" y="186.5" transform="rotate(-90 93.5 186.5)">PJ7</text>
<text x="121.4" y="191.8" transform="rotate(-90 121.4 191.8)">PL0/ICP4</text>
<text x="123.9" y="191.8" transform="rotate(-90 123.9 191.8)">PL1/ICP5</text>
<text x="126.5" y="189.7" transform="rotate(-90 126.5 189.7)">PL2/T5</text>
<text x="136.6" y="186.6" transform="rotate(-90 136.6 186.6)">PL6</text>
<text x="139.2" y="186.6" transform="rotate(-90 139.2 186.6)">PL7</text>
<text x="12.1" y="192.9" transform="rotate(-90 12.1 192.9)">PF0/ADC0</text>
<text x="14.7" y="192.9" transform="rotate(-90 14.7 192.9)">PF1/ADC1</text>
<text x="17.2" y="192.9" transform="rotate(-90 17.2 192.9)">PF2/ADC2</text>
<text x="19.8" y="192.9" transform="rotate(-90 19.8 192.9)">PF3/ADC3</text>
<text x="22.3" y="197.8" transform="rotate(-90 22.3 197.8)">PF4/ADC4/TCK</text>
<text x="24.9" y="197.9" transform="rotate(-90 24.9 197.9)">PF5/ADC5/TMS</text>
<text x="30" y="196.9" transform="rotate(-90 30 196.9)">PF7/ADC7/TDI</text>
<text x="42.6" y="194.7" transform="rotate(-90 42.6 194.7)">PG3/TOSC2</text>
<text x="45.2" y="194.7" transform="rotate(-90 45.2 194.7)">PG4/TOSC1</text>
<text x="47.7" y="193.4" transform="rotate(-90 47.7 193.4)">PG5/OC0B</text>
<text x="52.8" y="193.2" transform="rotate(-90 52.8 193.2)">PH0/RXD2</text>
<text x="55.4" y="193" transform="rotate(-90 55.4 193)">PH1/TXD2</text>
<text x="57.9" y="193" transform="rotate(-90 57.9 193)">PH2/XCK2</text>
<text x="60.4" y="193.3" transform="rotate(-90 60.4 193.3)">PH3/OC4A</text>
<text x="62.9" y="193.3" transform="rotate(-90 62.9 193.3)">PH4/OC4B</text>
<text x="65.5" y="193.4" transform="rotate(-90 65.5 193.4)">PH5/OC4C</text>
<text x="68" y="193.3" transform="rotate(-90 68 193.3)">PH6/OC2B</text>
<text x="83.3" y="195.8" transform="rotate(-90 83.3 195.8)">PJ3/PCINT12</text>
<text x="85.8" y="195.8" transform="rotate(-90 85.8 195.8)">PJ4/PCINT13</text>
<text x="88.3" y="195.8" transform="rotate(-90 88.3 195.8)">PJ5/PCINT14</text>
<text x="90.9" y="195.8" transform="rotate(-90 90.9 195.8)">PJ6/PCINT15</text>
<text x="129" y="192.9" transform="rotate(-90 129 192.9)">PL3/OC5A</text>
<text x="131.6" y="192.9" transform="rotate(-90 131.6 192.9)">PL4/OC5B</text>
<text x="134.1" y="193.1" transform="rotate(-90 134.1 193.1)">PL5/OC5C</text>
<text x="27.4" y="198" transform="rotate(-90 27.4 198)">PF6/ADC6/TDO</text>
<text x="75.7" y="200.8" transform="rotate(-90 75.7 200.8)">PJ0/RXD3/PCINT9</text>
<text x="78.2" y="201.8" transform="rotate(-90 78.2 201.8)">PJ1/TXD3/PCINT10</text>
<text x="80.8" y="201.7" transform="rotate(-90 80.8 201.7)">PJ2/XCK3/PCINT11</text>
<text x="98.5" y="202.3" transform="rotate(-90 98.5 202.3)">PK0/ADC8/PCINT16</text>
<text x="101.1" y="202.3" transform="rotate(-90 101.1 202.3)">PK1/ADC9/PCINT17</text>
<text x="103.6" y="203.4" transform="rotate(-90 103.6 203.4)">PK2/ADC10/PCINT18</text>
<text x="106.2" y="203.3" transform="rotate(-90 106.2 203.3)">PK3/ADC11/PCINT19</text>
<text x="108.7" y="203.4" transform="rotate(-90 108.7 203.4)">PK4/ADC12/PCINT20</text>
<text x="111.2" y="203.4" transform="rotate(-90 111.2 203.4)">PK5/ADC13/PCINT21</text>
<text x="113.8" y="203.4" transform="rotate(-90 113.8 203.4)">PK6/ADC14/PCINT22</text>
<text x="12.1" y="226.1" transform="rotate(-90 12.1 226.1)">RESET</text>
<text x="17.3" y="226.1" transform="rotate(-90 17.3 226.1)">XTAL1</text>
<text x="19.8" y="226.1" transform="rotate(-90 19.8 226.1)">XTAL2</text>
<text x="24.8" y="226.1" transform="rotate(-90 24.8 226.1)">PA0/AD0</text>
<text x="27.4" y="226.1" transform="rotate(-90 27.4 226.1)">PA1/AD1</text>
<text x="30" y="226.1" transform="rotate(-90 30 226.1)">PA2/AD2</text>
<text x="32.5" y="226.1" transform="rotate(-90 32.5 226.1)">PA3/AD3</text>
<text x="35" y="226.1" transform="rotate(-90 35 226.1)">PA4/AD4</text>
<text x="37.5" y="226.1" transform="rotate(-90 37.5 226.1)">PA5/AD5</text>
<text x="40.1" y="226.1" transform="rotate(-90 40.1 226.1)">PA6/AD6</text>
<text x="42.7" y="226.1" transform="rotate(-90 42.7 226.1)">PA7/AD7</text>
<text x="47.7" y="226.1" transform="rotate(-90 47.7 226.1)">PB0/SS/PCINT0</text>
<text x="50.2" y="226.1" transform="rotate(-90 50.2 226.1)">PB1/SCK/PCINT1</text>
<text x="52.8" y="226.1" transform="rotate(-90 52.8 226.1)">PB2/MOSI/PCINT2</text>
<text x="55.3" y="226.1" transform="rotate(-90 55.3 226.1)">PB3/MISO/PCINT3</text>
<text x="57.9" y="226.1" transform="rotate(-90 57.9 226.1)">PB4/OC2A/PCINT4</text>
<text x="60.4" y="226.1" transform="rotate(-90 60.4 226.1)">PB5/OC1A/PCINT5</text>
<text x="62.9" y="226.1" transform="rotate(-90 62.9 226.1)">PB6/OC1B/PCINT6</text>
<text x="65.5" y="226.1" transform="rotate(-90 65.5 226.1)">PB7/OC0A/OC1C/PCINT7</text>
<text x="70.6" y="226.1" transform="rotate(-90 70.6 226.1)">PC0/A8</text>
<text x="73.1" y="226.1" transform="rotate(-90 73.1 226.1)">PC1/A9</text>
<text x="75.6" y="226.1" transform="rotate(-90 75.6 226.1)">PC2/A10</text>
<text x="78.2" y="226.1" transform="rotate(-90 78.2 226.1)">PC3/A11</text>
<text x="80.7" y="226.1" transform="rotate(-90 80.7 226.1)">PC4/A12</text>
<text x="83.3" y="226.1" transform="rotate(-90 83.3 226.1)">PC5/A13</text>
<text x="85.8" y="226.1" transform="rotate(-90 85.8 226.1)">PC6/A14</text>
<text x="88.3" y="226.1" transform="rotate(-90 88.3 226.1)">PC7/A15</text>
<text x="93.4" y="226.1" transform="rotate(-90 93.4 226.1)">PD0/SCL/INT0</text>
<text x="96" y="226.1" transform="rotate(-90 96 226.1)">PD1/SDA/INT1</text>
<text x="98.5" y="226.1" transform="rotate(-90 98.5 226.1)">PD2/RXD1/INT2</text>
<text x="101" y="226.1" transform="rotate(-90 101 226.1)">PD3/TXD1/INT3</text>
<text x="103.6" y="226.1" transform="rotate(-90 103.6 226.1)">PD4/ICP1</text>
<text x="106.1" y="226.1" transform="rotate(-90 106.1 226.1)">PD5/XCK1</text>
<text x="108.7" y="226.1" transform="rotate(-90 108.7 226.1)">PD6/T1</text>
<text x="111.2" y="226.1" transform="rotate(-90 111.2 226.1)">PD7/T0</text>
<text x="116.3" y="226.1" transform="rotate(-90 116.3 226.1)">PE0/RXD0/PCINT8/PDIPK7/ADC15/PCINT23</text>
<text x="118.8" y="226.1" transform="rotate(-90 118.8 226.1)">PE1/TXD0/PDO</text>
<text x="121.4" y="226.1" transform="rotate(-90 121.4 226.1)">PE2/XCK0/AIN0</text>
<text x="123.9" y="226.1" transform="rotate(-90 123.9 226.1)">PE3/OC3A/AIN1</text>
<text x="126.5" y="226.1" transform="rotate(-90 126.5 226.1)">PE4/OC3B/INT4</text>
<text x="129" y="226.1" transform="rotate(-90 129 226.1)">PE5/OC3C/INT5</text>
<text x="131.6" y="226.1" transform="rotate(-90 131.6 226.1)">PE6/T3/INT6</text>
<text x="134.1" y="226.1" transform="rotate(-90 134.1 226.1)">PE7/ICP3/CLKO/INT7</text>
<text x="139.1" y="226.1" transform="rotate(-90 139.1 226.1)">AREF</text>
<text x="141.7" y="226.1" transform="rotate(-90 141.7 226.1)">AVCC</text>
<text x="11.1" y="232.2" transform="rotate(-90 11.1 232.2)">30</text>
<text x="16.2" y="232.2" transform="rotate(-90 16.2 232.2)">34</text>
<text x="18.7" y="232.2" transform="rotate(-90 18.7 232.2)">33</text>
<text x="23.8" y="232.2" transform="rotate(-90 23.8 232.2)">78</text>
<text x="26.3" y="232.2" transform="rotate(-90 26.3 232.2)">77</text>
<text x="28.9" y="232.2" transform="rotate(-90 28.9 232.2)">76</text>
<text x="31.4" y="232.2" transform="rotate(-90 31.4 232.2)">75</text>
<text x="33.9" y="232.2" transform="rotate(-90 33.9 232.2)">74</text>
<text x="36.5" y="232.2" transform="rotate(-90 36.5 232.2)">73</text>
<text x="39" y="232.2" transform="rotate(-90 39 232.2)">72</text>
<text x="41.6" y="232.2" transform="rotate(-90 41.6 232.2)">71</text>
<text x="46.6" y="232.2" transform="rotate(-90 46.6 232.2)">19</text>
<text x="49.2" y="232.2" transform="rotate(-90 49.2 232.2)">20</text>
<text x="51.7" y="232.2" transform="rotate(-90 51.7 232.2)">21</text>
<text x="54.3" y="232.2" transform="rotate(-90 54.3 232.2)">22</text>
<text x="56.8" y="232.2" transform="rotate(-90 56.8 232.2)">23</text>
<text x="59.3" y="232.2" transform="rotate(-90 59.3 232.2)">24</text>
<text x="61.9" y="232.2" transform="rotate(-90 61.9 232.2)">25</text>
<text x="64.4" y="232.2" transform="rotate(-90 64.4 232.2)">26</text>
<text x="69.5" y="232.2" transform="rotate(-90 69.5 232.2)">53</text>
<text x="72" y="232.2" transform="rotate(-90 72 232.2)">54</text>
<text x="74.6" y="232.2" transform="rotate(-90 74.6 232.2)">55</text>
<text x="77.1" y="232.2" transform="rotate(-90 77.1 232.2)">56</text>
<text x="79.7" y="232.2" transform="rotate(-90 79.7 232.2)">57</text>
<text x="82.2" y="232.2" transform="rotate(-90 82.2 232.2)">58</text>
<text x="84.7" y="232.2" transform="rotate(-90 84.7 232.2)">59</text>
<text x="87.3" y="232.2" transform="rotate(-90 87.3 232.2)">60</text>
<text x="92.4" y="232.2" transform="rotate(-90 92.4 232.2)">43</text>
<text x="94.9" y="232.2" transform="rotate(-90 94.9 232.2)">44</text>
<text x="97.4" y="232.2" transform="rotate(-90 97.4 232.2)">45</text>
<text x="100" y="232.2" transform="rotate(-90 100 232.2)">46</text>
<text x="102.5" y="232.2" transform="rotate(-90 102.5 232.2)">47</text>
<text x="105.1" y="232.2" transform="rotate(-90 105.1 232.2)">48</text>
<text x="107.6" y="232.2" transform="rotate(-90 107.6 232.2)">49</text>
<text x="110.1" y="232.2" transform="rotate(-90 110.1 232.2)">50</text>
<text x="115.2" y="231.1" transform="rotate(-90 115.2 231.1)">2</text>
<text x="117.7" y="231.1" transform="rotate(-90 117.7 231.1)">3</text>
<text x="120.3" y="231.1" transform="rotate(-90 120.3 231.1)">4</text>
<text x="122.8" y="231.1" transform="rotate(-90 122.8 231.1)">5</text>
<text x="125.3" y="231.1" transform="rotate(-90 125.3 231.1)">6</text>
<text x="127.9" y="231.1" transform="rotate(-90 127.9 231.1)">7</text>
<text x="130.4" y="231.1" transform="rotate(-90 130.4 231.1)">8</text>
<text x="133" y="231" transform="rotate(-90 133 231)">9</text>
<text x="138.1" y="232.2" transform="rotate(-90 138.1 232.2)">98</text>
<text x="140.6" y="233.3" transform="rotate(-90 140.6 233.3)">100</text>
<text x="24.8" y="245.8" transform="rotate(-90 24.8 245.8)">IO22</text>
<text x="27.4" y="245.8" transform="rotate(-90 27.4 245.8)">IO23</text>
<text x="30" y="245.8" transform="rotate(-90 30 245.8)">IO24</text>
<text x="32.5" y="245.8" transform="rotate(-90 32.5 245.8)">IO25</text>
<text x="35" y="245.8" transform="rotate(-90 35 245.8)">IO26</text>
<text x="37.5" y="245.8" transform="rotate(-90 37.5 245.8)">IO27</text>
<text x="40.1" y="245.8" transform="rotate(-90 40.1 245.8)">IO28</text>
<text x="42.7" y="245.8" transform="rotate(-90 42.7 245.8)">IO29</text>
<text x="47.7" y="245.8" transform="rotate(-90 47.7 245.8)">IO53</text>
<text x="50.2" y="245.8" transform="rotate(-90 50.2 245.8)">IO52</text>
<text x="52.8" y="245.8" transform="rotate(-90 52.8 245.8)">IO51</text>
<text x="55.4" y="245.8" transform="rotate(-90 55.4 245.8)">IO50</text>
<text x="57.9" y="245.8" transform="rotate(-90 57.9 245.8)">IO10</text>
<text x="60.4" y="245.7" transform="rotate(-90 60.4 245.7)">IO11</text>
<text x="62.9" y="245.8" transform="rotate(-90 62.9 245.8)">IO12</text>
<text x="65.5" y="245.8" transform="rotate(-90 65.5 245.8)">IO13</text>
<text x="70.6" y="245.8" transform="rotate(-90 70.6 245.8)">IO37</text>
<text x="73.1" y="245.8" transform="rotate(-90 73.1 245.8)">IO36</text>
<text x="75.6" y="245.8" transform="rotate(-90 75.6 245.8)">IO35</text>
<text x="78.2" y="245.8" transform="rotate(-90 78.2 245.8)">IO34</text>
<text x="80.7" y="245.8" transform="rotate(-90 80.7 245.8)">IO33</text>
<text x="83.3" y="245.8" transform="rotate(-90 83.3 245.8)">IO32</text>
<text x="85.8" y="245.8" transform="rotate(-90 85.8 245.8)">IO31</text>
<text x="88.3" y="245.8" transform="rotate(-90 88.3 245.8)">IO30</text>
<text x="93.4" y="245.8" transform="rotate(-90 93.4 245.8)">IO21</text>
<text x="96" y="245.8" transform="rotate(-90 96 245.8)">IO20</text>
<text x="98.5" y="245.8" transform="rotate(-90 98.5 245.8)">IO19</text>
<text x="101" y="245.8" transform="rotate(-90 101 245.8)">IO18</text>
<text x="111.2" y="245.8" transform="rotate(-90 111.2 245.8)">IO38</text>
<text x="116.3" y="244.7" transform="rotate(-90 116.3 244.7)">IO0</text>
<text x="118.9" y="244.7" transform="rotate(-90 118.9 244.7)">IO1</text>
<text x="123.9" y="244.7" transform="rotate(-90 123.9 244.7)">IO5</text>
<text x="126.5" y="244.7" transform="rotate(-90 126.5 244.7)">IO2</text>
<text x="129" y="244.7" transform="rotate(-90 129 244.7)">IO3</text>
<text x="12.2" y="248.4" transform="rotate(-90 12.2 248.4)">RESET</text>
<text x="139.2" y="247" transform="rotate(-90 139.2 247)">AREF</text>
<text x="141.7" y="246.3" transform="rotate(-90 141.7 246.3)">+5V</text>
</g>
</svg>
